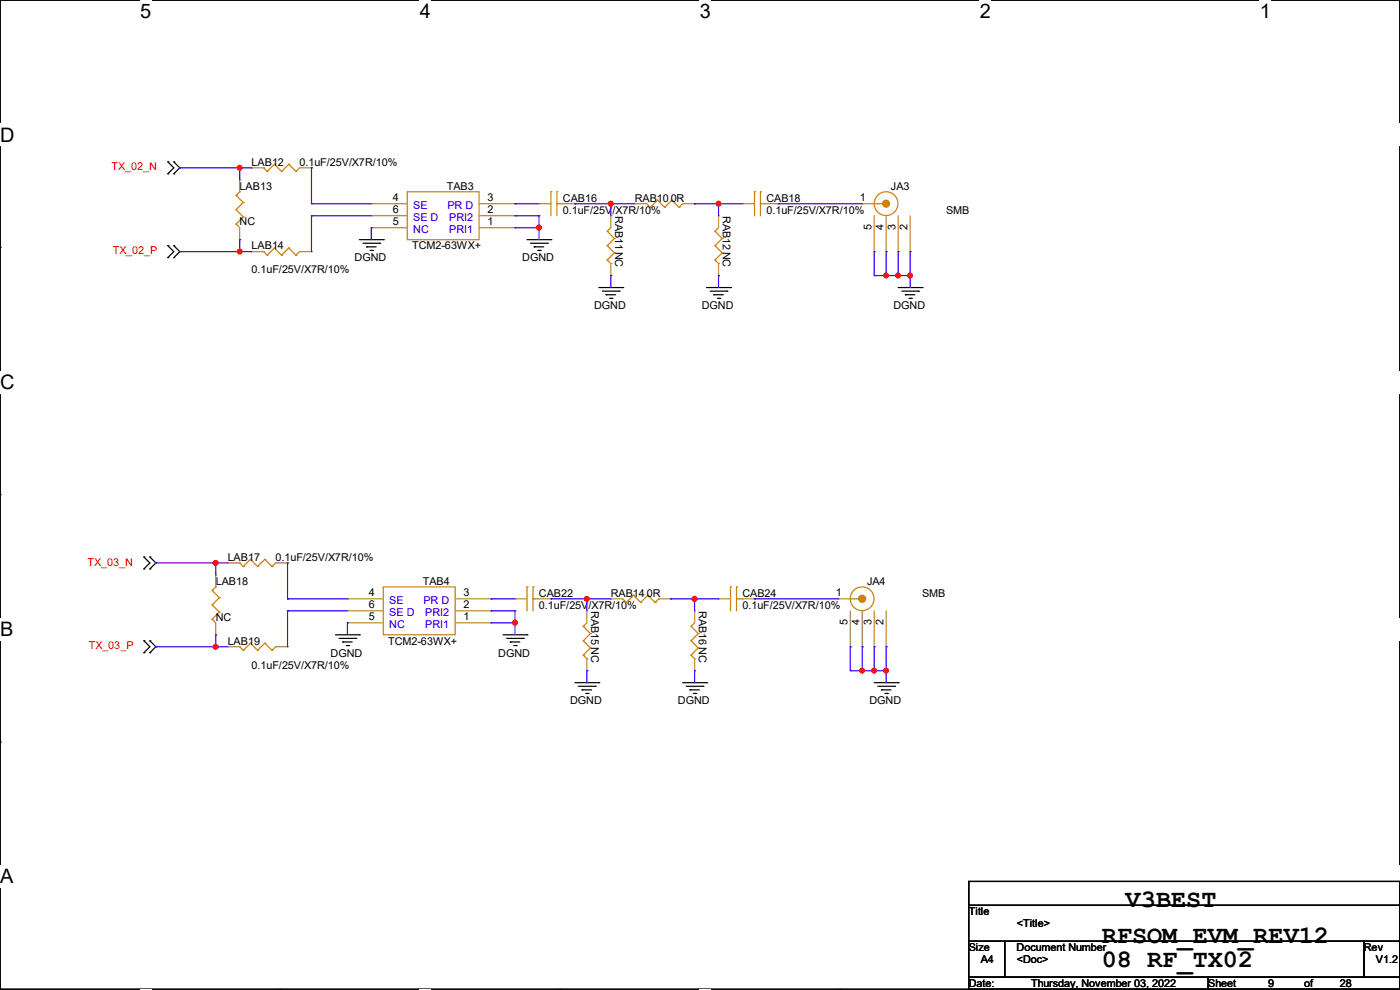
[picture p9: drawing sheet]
<svg xmlns="http://www.w3.org/2000/svg" width="297mm" height="210mm" viewBox="0 0 297 210" stroke-linecap="round" stroke-linejoin="round" font-family="sans-serif">
<path d="M0 0h297v209.8h-297z" fill="none" stroke="#000" stroke-width=".25"/>
<g fill="#fff">
<path d="M29.7 0h2.4v4.8h-2.4z"/>
<path d="M29.7 209.8h2.4v.2h-2.4z"/>
</g>
<path d="M59.4 0h.1M59.4 209.8h.1" fill="none" stroke="#000" stroke-width=".25"/>
<g fill="#fff">
<path d="M89.1 0h2.3v4.8h-2.3z"/>
<path d="M89.1 209.8h2.3v.2h-2.3z"/>
</g>
<path d="M118.8 0h.1M118.8 209.8h.1" fill="none" stroke="#000" stroke-width=".25"/>
<g fill="#fff">
<path d="M148.5 0h2.3v4.8h-2.3z"/>
<path d="M148.5 209.8h2.3v.2h-2.3z"/>
</g>
<path d="M178.2 0h.1M178.2 209.8h.1" fill="none" stroke="#000" stroke-width=".25"/>
<g fill="#fff">
<path d="M207.9 0h2.3v4.8h-2.3z"/>
<path d="M207.9 209.8h2.3v.2h-2.3z"/>
</g>
<path d="M237.6 0h.1M237.6 209.8h.1" fill="none" stroke="#000" stroke-width=".25"/>
<g fill="#fff">
<path d="M267.3 0h2.3v4.8h-2.3z"/>
<path d="M267.3 209.8h2.3v.2h-2.3z"/>
<path d="M0 26.2h3.1v4.8h-3.1z"/>
<path d="M297 26.2v4.8z"/>
<path d="M0 78.7h3.1v4.7h-3.1z"/>
<path d="M297 78.7v4.7z"/>
</g>
<path d="M0 52.5h.1M297 52.5h.1" fill="none" stroke="#000" stroke-width=".25"/>
<g fill="#fff">
<path d="M0 131.1h2.9v4.8h-2.9z"/>
<path d="M297 131.1v4.8z"/>
</g>
<path d="M0 104.9h.1M297 104.9h.1" fill="none" stroke="#000" stroke-width=".25"/>
<g fill="#fff">
<path d="M0 183.6h2.9v4.7h-2.9z"/>
<path d="M296.9 183.6h.1v4.7h-.1z"/>
</g>
<g fill="none" stroke="#000" stroke-width=".25">
<path d="M35.6 34.3h.1M35.6 36.9h.1M35.6 34.3l1.3 1.3-1.3 1.3M36.9 36.9h.1M36.9 34.3h.1M36.9 34.3l1.2 1.3-1.2 1.3M35.6 52.1h.1M35.6 54.7h.1M35.6 52.1l1.3 1.3-1.3 1.3M36.9 54.7h.1M36.9 52.1h.1M36.9 52.1l1.2 1.3-1.2 1.3"/>
<path d="M76.2 50.8h5.1M77 51.6h3.6M77.8 52.4h.1M77.8 52.4h2M78.5 53.1h.5M79 53.1h.1M80.6 51.6h.1M81.3 50.8h.1M111.8 50.8h5.1M112.6 51.6h3.5M113.3 52.4h.1M113.3 52.4h2.1"/>
<path d="M114.1 53.1h.5M114.6 53.1h.1M116.1 51.6h.1M116.9 50.8h.1M127 61h5.1M127.8 61.8h3.6M128.6 62.5h.1M128.6 62.5h2M129.3 63.3h.5M129.8 63.3h.1M131.4 61.8h.1M132.1 61h.1"/>
<path d="M149.9 61h5.1M150.7 61.8h3.5M151.4 62.5h.1M151.4 62.5h2.1M152.2 63.3h.5M152.7 63.3h.1M154.2 61.8h.1M155 61h.1M190.5 61h5.1M191.3 61.8h3.6M192.1 62.5h.1M192.1 62.5h2"/>
<path d="M192.8 63.3h.5M193.3 63.3h.1M194.9 61.8h.1M195.6 61h.1M30.5 118.2h.1M30.5 118.2l1.3 1.2-1.3 1.3M31.8 118.2h.1M31.8 118.2l1.3 1.2-1.3 1.3M30.5 120.7h.1M30.5 135.9h.1M30.5 138.5h.1M30.5 135.9l1.3 1.3-1.3 1.3"/>
<path d="M31.8 120.7h.1M31.8 138.5h.1M31.8 135.9h.1M31.8 135.9l1.3 1.3-1.3 1.3M71.2 134.7h5M71.9 135.4h3.6M72.7 136.2h.1M72.7 136.2h2M73.4 136.9h.6M74 136.9h.1M75.5 135.4h.1M76.2 134.7h.1"/>
<path d="M106.7 134.7h5.1M107.5 135.4h3.5M108.2 136.2h.1M108.2 136.2h2.1M109 136.9h.5M109.5 136.9h.1M111 135.4h.1M111.8 134.7h.1M0 157.4h.1M122 144.8h5M122.7 145.6h3.6M123.5 146.3h.1"/>
<path d="M123.5 146.3h2M124.2 147.1h.6M124.8 147.1h.1M126.3 145.6h.1M127 144.8h.1M144.8 144.8h5.1M145.6 145.6h3.5M146.3 146.3h.1M146.3 146.3h2.1M147.1 147.1h.5M147.6 147.1h.1M149.1 145.6h.1"/>
<path d="M149.9 144.8h.1M185.5 144.8h5M186.2 145.6h3.6M187 146.3h.1M187 146.3h2M187.7 147.1h.6M188.3 147.1h.1M189.8 145.6h.1M190.5 144.8h.1M297 157.4h.1M205.5 187h91.5v5.1h-91.5zM205.5 192.1h91.5v7.6h-91.5z"/>
<path d="M205.5 199.7h7.6v7.6h-7.6zM213.1 199.7h76.2v7.6h-76.2zM289.3 199.7h7.7v7.6h-7.7zM205.5 207.3h50.8v2.5h-50.8zM256.3 207.3h40.7v2.5h-40.7z"/>
</g>
<g fill="none" stroke="#cc8006" stroke-width=".25">
<path d="M55.9 35.6h.1M55.9 35.6l.8 .8M56.7 36.4h.1M58.2 34.8h.1M58.2 34.8l1.5 1.6M58.2 34.8l-1.5 1.6M59.7 36.4h.1M61.3 34.8h.1M61.3 34.8l1.5 1.6M61.3 34.8l-1.6 1.6M62.8 36.4h.1M63.5 35.6l-.7 .8"/>
<path d="M50.1 47.5h.1M50.1 44.5h.1M50.1 41.4h.1M50.1 47.5l.7 .8M50.1 44.5l1.5 1.5M50.1 41.4l1.5 1.6M50.8 40.7h.1M50.8 40.7l-.7 .7M51.6 46h.1M51.6 43h.1M51.6 46l-1.5 1.5M51.6 43l-1.5 1.5"/>
<path d="M55.9 53.4h.1M55.9 53.4l.8 .7M56.7 54.1h.1M58.2 52.6h.1M58.2 52.6l1.5 1.5M58.2 52.6l-1.5 1.5M59.7 54.1h.1M61.3 52.6h.1M61.3 52.6l1.5 1.5M61.3 52.6l-1.6 1.5M62.8 54.1h.1M63.5 53.4l-.7 .7"/>
<path d="M86.4 40.7h15.2v10.1h-15.2zM116.9 40.7h.1M116.9 40.7v5.1M118.2 40.7h.1M118.2 43.2h.1M118.2 43.2h1.2M118.2 40.7v5.1M128.8 49.1h.1M128.8 52.1h.1M128.8 55.2h.1M128.8 49.1l1.5 1.5M128.8 52.1l1.5 1.5"/>
<path d="M128.8 55.2l.8 .7M129.6 55.9h.1M129.6 48.3l-.8 .8M130.3 50.6h.1M130.3 53.6h.1M130.3 50.6l-1.5 1.5M130.3 53.6l-1.5 1.6M137.2 43.2l.8 .8M138 44h.1M139.5 42.5h.1M139.5 42.5l-1.5 1.5M139.5 42.5l1.5 1.5"/>
<path d="M141 44h.1M142.5 42.5h.1M142.5 42.5l-1.5 1.5M142.5 42.5l1.6 1.5M144.1 44h.1M144.8 43.2h.1M144.8 43.2l-.7 .8M151.7 49.1h.1M151.7 52.1h.1M151.7 55.2h.1M151.7 49.1l1.5 1.5M151.7 52.1l1.5 1.5"/>
<path d="M151.7 55.2l.7 .7M152.4 55.9h.1M152.4 48.3l-.7 .8M153.2 50.6h.1M153.2 53.6h.1M153.2 50.6l-1.5 1.5M153.2 53.6l-1.5 1.6M160.1 40.7h.1M160.1 40.7v5.1M161.3 40.7h.1M161.3 43.2h.1M161.3 40.7v5.1"/>
<path d="M161.3 43.2h1.3M185.5 43.2h1.7M187.2 43.2h.1M50.8 119.4h.1M50.8 119.4l.8 .8M53.1 118.7h.1M53.1 118.7l1.6 1.5M53.1 118.7l-1.5 1.5M56.2 118.7h.1M56.2 118.7l1.5 1.5M56.2 118.7l-1.5 1.5M58.5 119.4l-.8 .8"/>
<path d="M45 131.4h.1M45 128.3h.1M45 125.3h.1M45 131.4l.8 .7M45 128.3l1.5 1.5M45 125.3l1.5 1.5M45.8 124.5h.1M45.8 124.5l-.8 .8M46.5 129.8h.1M46.5 126.8h.1M46.5 129.8l-1.5 1.6M46.5 126.8l-1.5 1.5"/>
<path d="M50.8 137.2h.1M50.8 137.2l.8 .8M51.6 120.2h.1M51.6 138h.1M53.1 136.4h.1M53.1 136.4l1.6 1.6M53.1 136.4l-1.5 1.6M54.7 120.2h.1M54.7 138h.1M56.2 136.4h.1M56.2 136.4l1.5 1.6M56.2 136.4l-1.5 1.6"/>
<path d="M57.7 120.2h.1M57.7 138h.1M58.5 137.2l-.8 .8M81.3 124.5h15.3v10.2h-15.3zM111.8 124.5h.1M111.8 124.5v5.1M113.1 124.5h.1M113.1 127h.1M113.1 127h1.2M113.1 124.5v5.1M123.7 132.9h.1M123.7 135.9h.1"/>
<path d="M123.7 139h.1M123.7 132.9l1.6 1.5M123.7 135.9l1.6 1.6M123.7 139l.8 .7M124.5 139.7h.1M124.5 132.1l-.8 .8M125.3 134.4h.1M125.3 137.5h.1M125.3 134.4l-1.6 1.5M125.3 137.5l-1.6 1.5M132.1 127l.8 .8M132.9 127.8h.1"/>
<path d="M134.4 126.3h.1M134.4 126.3l-1.5 1.5M134.4 126.3l1.5 1.5M135.9 127.8h.1M137.5 126.3h.1M137.5 126.3l-1.6 1.5M137.5 126.3l1.5 1.5M139 127.8h.1M139.7 127h.1M139.7 127l-.7 .8M146.6 132.9h.1M146.6 135.9h.1"/>
<path d="M146.6 139h.1M146.6 132.9l1.5 1.5M146.6 135.9l1.5 1.6M146.6 139l.8 .7M147.4 139.7h.1M147.4 132.1l-.8 .8M148.1 134.4h.1M148.1 137.5h.1M148.1 134.4l-1.5 1.5M148.1 137.5l-1.5 1.5M155 124.5h.1M155 124.5v5.1"/>
<path d="M156.3 124.5h.1M156.3 127h.1M156.3 127h1.2M156.3 124.5v5.1M180.4 127h1.8M182.2 127h.1"/>
<circle cx="188" cy="43.2" r="2.52"/>
<circle cx="182.9" cy="127" r="2.52"/>
</g>
<g fill="none" stroke="#a84" stroke-width=".25">
<path d="M50.8 38.1h.1M50.8 38.1v2.6M53.4 35.6h.1M53.4 35.6h2.5M63.5 35.6h2.6M66.1 35.6h.1M50.8 50.8h.1M50.8 48.3v2.5M53.4 53.4h.1M53.4 53.4h2.5M63.5 53.4h2.6M66.1 53.4h.1"/>
<path d="M78.8 43.2h.1M78.8 48.3h.1M78.8 45.8h.1M78.8 43.2h7.6M78.8 48.3h7.6M78.8 45.8h7.6M101.6 43.2h7.7M101.6 48.3h7.7M101.6 45.8h7.7M109.3 48.3h.1M109.3 45.8h.1M109.3 43.2h.1"/>
<path d="M114.3 43.2h.1M114.3 43.2h2.6M119.4 43.2h2.6M122 43.2h.1M129.6 45.8h.1M129.6 58.5h.1M129.6 45.8v2.5M129.6 55.9v2.6M134.7 43.2h.1M134.7 43.2h2.5M144.8 43.2h2.6M147.4 43.2h.1"/>
<path d="M152.4 45.8h.1M152.4 58.5h.1M152.4 45.8v2.5M152.4 55.9v2.6M157.5 43.2h.1M157.5 43.2h2.6M162.6 43.2h2.5M165.1 43.2h.1M182.9 43.2h.1M182.9 43.2h2.6M185.5 53.4h.1M185.5 45.8v7.6"/>
<path d="M188 53.4h.1M188 45.8v7.6M190.5 53.4h.1M190.5 45.8v7.6M193.1 53.4h.1M193.1 45.8v7.6M48.3 119.4h.1M48.3 119.4h2.5M58.5 119.4h2.5M61 119.4h.1M45.8 134.7h.1M45.8 122h.1"/>
<path d="M45.8 122v2.5M45.8 132.1v2.6M48.3 137.2h.1M48.3 137.2h2.5M58.5 137.2h2.5M61 137.2h.1M73.7 127h.1M73.7 132.1h.1M73.7 129.6h.1M73.7 127h7.6M73.7 132.1h7.6M73.7 129.6h7.6"/>
<path d="M96.6 127h7.6M96.6 132.1h7.6M96.6 129.6h7.6M104.2 132.1h.1M104.2 129.6h.1M104.2 127h.1M109.3 127h.1M109.3 127h2.5M114.3 127h2.6M116.9 127h.1M124.5 129.6h.1M124.5 129.6v2.5"/>
<path d="M124.5 139.7v2.6M129.6 127h.1M129.6 127h2.5M139.7 127h2.6M142.3 127h.1M147.4 129.6h.1M147.4 129.6v2.5M147.4 139.7v2.6M152.4 127h.1M152.4 127h2.6M157.5 127h2.6M160.1 127h.1"/>
<path d="M177.8 127h.1M177.8 127h2.6M180.4 137.2h.1M180.4 129.6v7.6M182.9 137.2h.1M182.9 129.6v7.6M185.5 137.2h.1M185.5 129.6v7.6M188 137.2h.1M188 129.6v7.6M124.5 142.3h.1M147.4 142.3h.1"/>
</g>
<g fill="#cc8006" stroke="#cc8006" stroke-width=".25">
<circle cx="188" cy="43.2" r=".74"/>
<circle cx="182.9" cy="127" r=".74"/>
</g>
<g fill="none" stroke="#4200ff" stroke-width=".25">
<path d="M38.1 35.6h.1M38.1 35.6h15.3M50.8 35.6h.1M50.8 35.6v2.5M66.1 35.6h.1M66.1 35.6v7.6M38.1 53.4h.1M38.1 53.4h15.3M50.8 50.8h.1M50.8 53.4h.1M50.8 50.8v2.6M66.1 43.2h.1"/>
<path d="M66.1 45.8h.1M66.1 45.8v7.6M66.1 43.2h12.7M66.1 45.8h12.7M78.8 48.3h.1M78.8 48.3v2.5M109.3 43.2h.1M109.3 45.8h.1M109.3 48.3h.1M109.3 43.2h5M109.3 45.8h5M109.3 48.3h5"/>
<path d="M114.3 45.8h.1M114.3 48.3h.1M114.3 45.8v5M122 43.2h.1M122 43.2h12.7M129.6 43.2h.1M129.6 58.5h.1M129.6 43.2v2.6M129.6 58.5v2.5M147.4 43.2h.1M147.4 43.2h10.1M152.4 43.2h.1"/>
<path d="M152.4 58.5h.1M152.4 43.2v2.6M152.4 58.5v2.5M165.1 43.2h.1M165.1 43.2h17.8M185.5 53.4h.1M185.5 58.5h.1M185.5 53.4v5.1M185.5 58.5h7.6M188 53.4h.1M188 58.5h.1M188 53.4v5.1"/>
<path d="M190.5 53.4h.1M190.5 58.5h.1M190.5 53.4v5.1M193.1 53.4h.1M193.1 58.5h.1M193.1 53.4v7.6M33.1 119.4h.1M33.1 119.4h15.2M45.8 119.4h.1M45.8 119.4v2.6M61 119.4h.1M61 119.4v7.6"/>
<path d="M33.1 137.2h.1M33.1 137.2h15.2M45.8 134.7h.1M45.8 137.2h.1M45.8 134.7v2.5M61 127h.1M61 129.6h.1M61 129.6v7.6M61 127h12.7M61 129.6h12.7M73.7 132.1h.1M73.7 132.1v2.6"/>
<path d="M104.2 127h.1M104.2 129.6h.1M104.2 132.1h.1M104.2 127h5.1M104.2 129.6h5.1M104.2 132.1h5.1M109.3 129.6h.1M109.3 132.1h.1M109.3 129.6v5.1M116.9 127h.1M116.9 127h12.7M124.5 127h.1"/>
<path d="M124.5 127v2.6M142.3 127h.1M142.3 127h10.1M147.4 127h.1M147.4 127v2.6M160.1 127h.1M160.1 127h17.7M180.4 137.2h.1M180.4 137.2v5.1M182.9 137.2h.1M182.9 137.2v5.1M185.5 137.2h.1"/>
<path d="M185.5 137.2v5.1M188 137.2h.1M188 137.2v7.6M124.5 142.3h.1M124.5 142.3v2.5M147.4 142.3h.1M147.4 142.3v2.5M180.4 142.3h.1M180.4 142.3h7.6M182.9 142.3h.1M185.5 142.3h.1M188 142.3h.1"/>
</g>
<g fill="#f00" stroke="#f00" stroke-width=".25">
<circle cx="50.8" cy="35.6" r=".49"/>
<circle cx="129.6" cy="43.2" r=".49"/>
<circle cx="152.4" cy="43.2" r=".49"/>
<circle cx="50.8" cy="53.4" r=".49"/>
<circle cx="188" cy="58.4" r=".49"/>
<circle cx="190.5" cy="58.4" r=".49"/>
<circle cx="193.1" cy="58.4" r=".49"/>
<circle cx="45.7" cy="119.4" r=".49"/>
<circle cx="124.5" cy="127" r=".49"/>
<circle cx="147.3" cy="127" r=".49"/>
<circle cx="109.2" cy="132.1" r=".49"/>
<circle cx="45.7" cy="137.2" r=".49"/>
<circle cx="188" cy="142.3" r=".49"/>
<circle cx="185.4" cy="142.3" r=".49"/>
<circle cx="182.9" cy="142.3" r=".49"/>
<circle cx="114.3" cy="48.3" r=".49"/>
</g>
<g font-size="5.3">
<text x="238.8" y="192.5">V3BEST</text>
<text x="233.7" y="200.1">RFSOM_EVM_REV12</text>
<text x="233.7" y="205.2">08 RF_TX02</text>
</g>
<g font-size="4.2">
<text x="29.7" y="3.9">5</text>
<text x="89.1" y="3.9">4</text>
<text x="148.5" y="3.9">3</text>
<text x="207.9" y="3.9">2</text>
<text x="267.3" y="3.9">1</text>
<text x="0" y="30.1">D</text>
<text x="0" y="82.5">C</text>
<text x="0" y="135">B</text>
<text x="0" y="187.4">A</text>
<text x="297" y="187.4">A</text>
</g>
<g font-size="2.3">
<text x="53.4" y="35.1">LAB12</text>
<text x="63.5" y="35.1">0.1uF/25V/X7R/10%</text>
<text x="50.8" y="40.2">LAB13</text>
<text x="94.8" y="40.2">TAB3</text>
<text x="189" y="40.2">JA3</text>
<text x="50.8" y="47.8">NC</text>
<text x="83.4" y="42.7">4</text>
<text x="83.4" y="47.8">5</text>
<text x="83.4" y="45.2">6</text>
<text x="103.4" y="47.8">1</text>
<text x="103.4" y="45.2">2</text>
<text x="103.4" y="42.7">3</text>
<text x="119.4" y="42.8">CAB16</text>
<text x="119.4" y="45.3">0.1uF/25V/X7R/10%</text>
<text x="130.5" y="45.8" transform="rotate(90 130.5 45.8)">RAB11NC</text>
<text x="134.7" y="42.8">RAB100R</text>
<text x="153.4" y="45.8" transform="rotate(90 153.4 45.8)">RAB12NC</text>
<text x="162.6" y="42.8">CAB18</text>
<text x="162.6" y="45.3">0.1uF/25V/X7R/10%</text>
<text x="182.4" y="42.7">1</text>
<text x="200.7" y="45.3">SMB</text>
<text x="53.4" y="52.9">LAB14</text>
<text x="87.4" y="52.9">TCM2-63WX+</text>
<text x="184.9" y="48.8" transform="rotate(-90 184.9 48.8)">5</text>
<text x="187.5" y="48.8" transform="rotate(-90 187.5 48.8)">4</text>
<text x="190" y="48.8" transform="rotate(-90 190 48.8)">3</text>
<text x="192.5" y="48.8" transform="rotate(-90 192.5 48.8)">2</text>
<text x="53.4" y="58">0.1uF/25V/X7R/10%</text>
<text x="75.2" y="55.5">DGND</text>
<text x="110.8" y="55.5">DGND</text>
<text x="126" y="65.6">DGND</text>
<text x="148.9" y="65.6">DGND</text>
<text x="189.5" y="65.6">DGND</text>
<text x="48.3" y="119">LAB17</text>
<text x="58.5" y="119">0.1uF/25V/X7R/10%</text>
<text x="45.8" y="124">LAB18</text>
<text x="89.7" y="124">TAB4</text>
<text x="183.9" y="124">JA4</text>
<text x="45.8" y="131.7">NC</text>
<text x="78.3" y="126.5">4</text>
<text x="78.3" y="131.6">5</text>
<text x="78.3" y="129">6</text>
<text x="98.3" y="131.6">1</text>
<text x="98.3" y="129">2</text>
<text x="98.3" y="126.5">3</text>
<text x="114.3" y="126.6">CAB22</text>
<text x="114.3" y="129.1">0.1uF/25V/X7R/10%</text>
<text x="125.4" y="129.6" transform="rotate(90 125.4 129.6)">RAB15NC</text>
<text x="129.6" y="126.6">RAB140R</text>
<text x="148.3" y="129.6" transform="rotate(90 148.3 129.6)">RAB16NC</text>
<text x="157.5" y="126.6">CAB24</text>
<text x="157.5" y="129.1">0.1uF/25V/X7R/10%</text>
<text x="177.3" y="126.5">1</text>
<text x="195.6" y="126.6">SMB</text>
<text x="48.3" y="136.7">LAB19</text>
<text x="82.3" y="136.7">TCM2-63WX+</text>
<text x="179.8" y="132.6" transform="rotate(-90 179.8 132.6)">5</text>
<text x="182.4" y="132.6" transform="rotate(-90 182.4 132.6)">4</text>
<text x="184.9" y="132.6" transform="rotate(-90 184.9 132.6)">3</text>
<text x="187.5" y="132.6" transform="rotate(-90 187.5 132.6)">2</text>
<text x="53.4" y="141.8">0.1uF/25V/X7R/10%</text>
<text x="70.1" y="139.3">DGND</text>
<text x="105.7" y="139.3">DGND</text>
<text x="120.9" y="149.4">DGND</text>
<text x="143.8" y="149.4">DGND</text>
<text x="184.4" y="149.4">DGND</text>
<text x="205.5" y="194.1">Title</text>
<text x="215.7" y="196.7">&lt;Title&gt;</text>
<text x="205.5" y="201.8">Size</text>
<text x="215.7" y="201.8">Document Number</text>
<text x="289.4" y="201.8">Rev</text>
<text x="205.5" y="209.4">Date:</text>
<text x="208.1" y="204.3">A4</text>
<text x="215.7" y="204.3">&lt;Doc&gt;</text>
<text x="218.7" y="209.4">Thursday, November 03, 2022</text>
<text x="256.3" y="209.4">Sheet</text>
<text x="269" y="209.4">9</text>
<text x="276.7" y="209.4">of</text>
<text x="284.3" y="209.4">28</text>
<text x="291.9" y="204.3">V1.2</text>
</g>
<g font-size="2.3" fill="#f00">
<text x="23.7" y="36.2">TX_02_N</text>
<text x="23.9" y="53.9">TX_02_P</text>
<text x="18.6" y="120">TX_03_N</text>
<text x="18.8" y="137.8">TX_03_P</text>
</g>
<g font-size="2.3" fill="#00c">
<text x="87.7" y="44.3">SE</text>
<text x="87.7" y="46.8">SE D</text>
<text x="94.9" y="44.3">PR D</text>
<text x="95.3" y="46.8">PRI2</text>
<text x="87.7" y="49.4">NC</text>
<text x="95.3" y="49.4">PRI1</text>
<text x="82.6" y="128.1">SE</text>
<text x="82.6" y="130.6">SE D</text>
<text x="89.8" y="128.1">PR D</text>
<text x="90.2" y="130.6">PRI2</text>
<text x="82.6" y="133.2">NC</text>
<text x="90.2" y="133.2">PRI1</text>
</g>
</svg>
